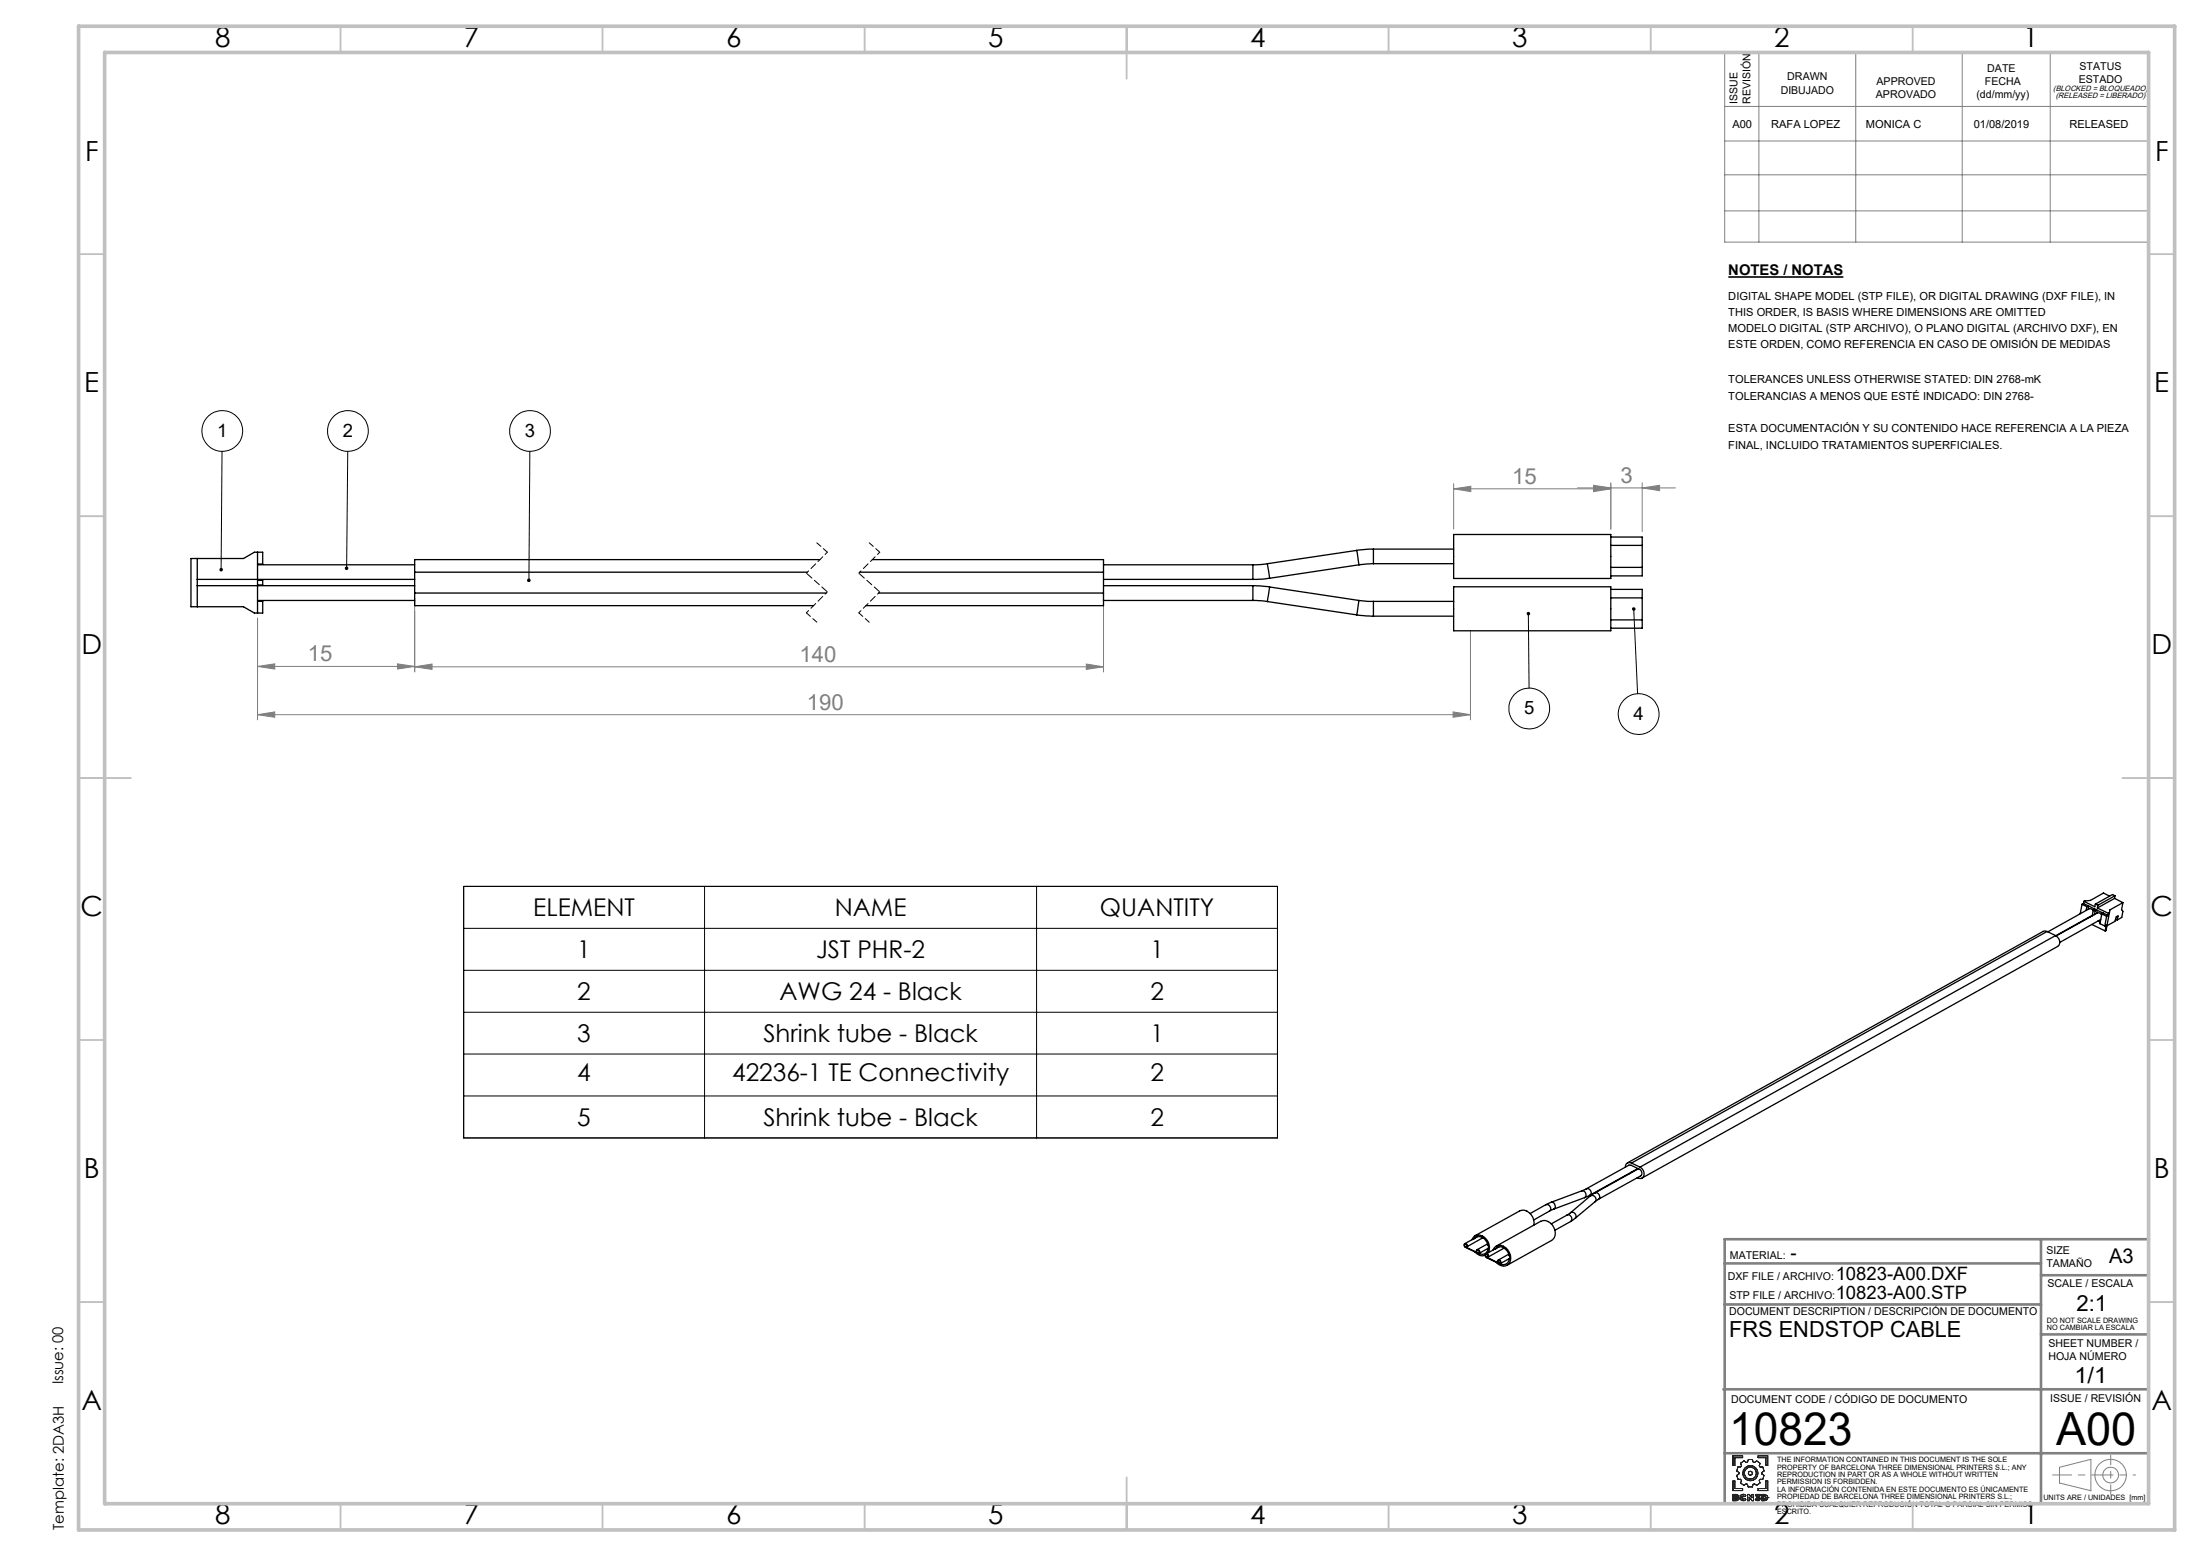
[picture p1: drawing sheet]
<svg xmlns="http://www.w3.org/2000/svg" width="420mm" height="297mm" viewBox="0 0 420 297" stroke-linecap="round" stroke-linejoin="round" font-family="sans-serif">
<path d="M329.8 52.9h22" fill="none" stroke="#000" stroke-width=".32"/>
<g fill="none" stroke="#000" stroke-width=".19">
<path d="M42.4 86.1l-.2 22.6M66.4 86.1l-.3 22.4M101.1 86.1l-.2 24.7M291.6 117.1l.2 14.2M311.7 116.2l.8 16.2M88.5 169.2h155.3v48h-155.3zM88.5 177.2h155.3M134.4 169.2v48M197.8 169.2v48M88.5 185.2h155.3M88.5 193.2h155.3M88.5 201.2h155.3"/>
<path d="M88.5 209.2h155.3"/>
<circle cx="42.4" cy="82.3" r="3.9"/>
<circle cx="66.4" cy="82.3" r="3.9"/>
<circle cx="101.1" cy="82.3" r="3.9"/>
<circle cx="291.8" cy="135.2" r="3.9"/>
<circle cx="312.7" cy="136.3" r="3.9"/>
</g>
<g fill="none" stroke="#191924" stroke-width=".19">
<path d="M330.7 277.9h1.8v.3h-1.5v1.5h-.3zM332.1 279.3l.7-.5 .4 .3 .3-.1 .1-.4h.8l.1 .4 .3 .1 .4-.3 .7 .5-.2 .5 .2 .2h.5l.2 .8-.4 .3v.2l.4 .3-.2 .8h-.5l-.2 .2 .1 .5-.6 .4-.4-.3-.3 .1-.1 .5h-.8l-.2-.5-.2-.1-.4 .3-.7-.4 .2-.5-.2-.2h-.5l-.2-.8 .4-.3v-.2l-.4-.3 .2-.8h.5l.2-.2zM335.5 277.9h1.8v1.8h-.3v-1.5h-1.5zM330.7 282.7h.3v1.4h1.5v.4h-1.8zM331 285.5l.4 .1-.4 .1zM331 286l.4 .1-.4 .1zM331.3 285.3l.3 .1 .1 .1M331.3 285.3h.2l.2 .2M331.3 285.3h-.6v1.2l.9-.1 .2-.3M331.4 285.6h.1M331.4 286.1h.1M331.7 285.5l-.2 .3 .3 .3"/>
<path d="M331.7 285.5h.1M331.8 286.1h.1M332 285.9l.2 .3 .4 .3 .6-.3M332 285.9l.1 .3 .2 .2a.69 .69 0 0 0 .9-.2M332 285.9h.1M332.4 285.9l.1 .2 .2 .1 .2-.2M332.4 285.9l.1 .2 .4-.1M332.4 285.9h.1M332.9 285.7l-.2-.2-.3 .1v.3M332.9 285.7l-.4-.1-.1 .3M332.9 286l.3 .2M333.2 285.5l-.5-.3-.5 .2-.2 .5"/>
<path d="M333.2 285.5a.67 .67 0 0 0-1.1 0l-.1 .4M333.2 285.5l-.3 .2M333.5 285.3h.3l.5 .6v-.6h.3v1.2h-.3l-.5-.7v.7h-.3zM335.1 286l.3 .2 .2-.1-.2 .1zM335.1 286l-.2 .2M335.5 284.1h1.5v-1.4h.3v1.8h-1.8zM335.6 286.1l-.4-.2v-.2l.3-.2h-.5v-.2h.8v.2l-.2 .2 .3 .4M335.6 286.1h.1M335.9 286.1l-.2 .3-.3 .1-.5-.3M335.9 286.1l-.2 .3-.4 .1-.4-.3M335.9 286.1h.1M336.2 285.3h.5l.5 .2 .2 .4-.3 .4-.9 .2z"/>
<path d="M336.6 285.5l.3 .1v.5h-.3zM337 285.9h.1M337.4 285.9h.1"/>
<circle cx="334" cy="281.2" r=".39"/>
<circle cx="334" cy="281.2" r="1.45"/>
<circle cx="334" cy="281.2" r="1.14"/>
</g>
<g fill="none" stroke="#808080" stroke-width=".19">
<path d="M329.1 10h80.9v36.2h-80.9zM335.6 10v36.2M354.1 10v36.2M374.4 10v36.2M391.2 10v36.2M329.1 20.3h80.9M329.1 26.9h80.9M329.1 33.4h80.9M329.1 40.2h80.9M277.4 93.3l3.3-.5v1zM277.4 92.3v8.7M277.4 93.3h30"/>
<path d="M301 93.1h18.7M304.1 92.8l3.3 .5-3.3 .5zM304.1 92.6l3.3 .5-3.3 .6zM307.4 92.1v8.9M313.4 93.1l3.3-.5v1.1zM313.4 92.1v9.4M49.1 118v19.4M79.1 114.2v14.1M210.6 114.2v14.1M49.1 136.4l3.3-.5v1zM49.1 127.2l3.3-.5v1zM49.1 136.4h231.5"/>
<path d="M49.1 127.2h30M75.8 126.7l3.3 .5-3.3 .5zM79.1 127.3l3.3-.6v1.1zM79.1 127.3h131.5M207.3 126.7l3.3 .6-3.3 .5zM277.3 135.9l3.3 .5-3.3 .5zM280.6 120.4v17M393 280.1l6-1.6v6l-6-1.4z"/>
<circle cx="402.7" cy="281.6" r="3"/>
<circle cx="402.8" cy="281.5" r="1.49"/>
</g>
<path d="M153.9 117l2 1.8M155.9 103.6l2 1.8M163.9 117l2 1.8M165.9 103.6l2 1.8" fill="none" stroke="#000" stroke-width=".19" stroke-dasharray="1.3 .6" stroke-dashoffset=".2"/>
<path d="M157.9 105.4l-4 4M157.9 113l-4 4M167.9 105.4l-4 4M167.9 113l-4 4" fill="none" stroke="#000" stroke-width=".19" stroke-dasharray="1.3 .6" stroke-dashoffset=".7"/>
<path d="M153.9 109.4l4 3.6M163.9 109.4l4 3.6" fill="none" stroke="#000" stroke-width=".19" stroke-dasharray="1.3 .6" stroke-dashoffset="-.1"/>
<path d="M391.7 281.5h11.1" fill="none" stroke="#808080" stroke-width=".19" stroke-dasharray="15.2 1.3 1.3 1.3" stroke-dashoffset="11.6"/>
<path d="M402.8 281.5h4.7" fill="none" stroke="#808080" stroke-width=".19" stroke-dasharray="15.2 1.3 1.3 1.3" stroke-dashoffset="14.8"/>
<path d="M402.8 277.8v7.4" fill="none" stroke="#808080" stroke-width=".19" stroke-dasharray="15.2 1.3 1.3 1.3" stroke-dashoffset="13.4"/>
<path d="M329.1 236.5h80.9v50.5h-80.9zM389.5 236.5v50.5M329.1 249h60.4M329.1 241.2h60.4M389.5 243.4h20.5M389.5 254.7h20.5M328.9 265.2h81.1M329.1 277.4h80.9" fill="none" stroke="#808080" stroke-width=".5"/>
<g fill="none" stroke="#c0c0c0" stroke-width=".35">
<path d="M65 5v5M115 5v5M165 5v5M215 5v10M265 5v5M315 5v5M365 5v5M15 48.5h5M410 48.5h5M15 98.5h5M410 98.5h5M15 148.5h10"/>
<path d="M405 148.5h10M15 198.5h5M410 198.5h5M15 248.5h5M410 248.5h5M65 287v5M115 287v5M165 287v5M215 282v10M265 287v5M315 287v5M365 287v5"/>
</g>
<path d="M15 5h400v287h-400zM20 10h390v277h-390z" fill="none" stroke="#c0c0c0" stroke-width=".7"/>
<path d="M41.9 108.5a.34 .34 0 0 0 0 .4 .34 .34 0 0 0 .3 .2v-.4v.4a.34 .34 0 0 0 .3-.5 .34 .34 0 0 0-.6-.1zM65.9 108.3v.4l.2 .1v-.3v.3a.35 .35 0 0 0 .4-.5 .35 .35 0 0 0-.6 0zM100.7 110.5a.35 .35 0 0 0-.1 .4 .35 .35 0 0 0 .3 .2v-.3v.3a.35 .35 0 0 0 .3-.4 .35 .35 0 0 0-.5-.2zM311.5 116a.34 .34 0 0 0 0 .5 .34 .34 0 0 0 .5-.1 .34 .34 0 0 0-.3-.5v.3v-.3zM291.4 116.9a.34 .34 0 0 0 .1 .5 .34 .34 0 0 0 .5-.2 .34 .34 0 0 0-.4-.4v.3v-.3z" fill="#000"/>
<g fill="#808080">
<path d="M313.4 93.1l3.3-.5v1.1zM304.1 92.6l3.3 .5-3.3 .6z"/>
<path d="M277.4 93.3l3.3-.5v1zM304.1 92.8l3.3 .5-3.3 .5zM79.1 127.3l3.3-.6v1.1zM207.3 126.7l3.3 .6-3.3 .5z"/>
<path d="M49.1 136.4l3.3-.5v1zM277.3 135.9l3.3 .5-3.3 .5zM49.1 127.2l3.3-.5v1zM75.8 126.7l3.3 .5-3.3 .5z"/>
</g>
<g fill="none" stroke="#000" stroke-width=".25">
<path d="M37.6 111.8h41.5M37.6 110.6h41.5M37.6 106.6v9.2M49.1 114.6h30M49.1 107.8h30M49.1 105.4v11.6M49.1 107.7h1v-2.3h-1.6l-2 1.2h-10.1v9.2h10.1l2 1.2h1.6v-2.2h-1M49.1 110.8h1v.9h-1M79.1 113.2v2.4h76.2M79.1 113.2h78.6M79.1 109.2h75M79.1 109.2v4"/>
<path d="M156.5 106.8h-77.4v2.4M164.1 109.2h46.5M166.5 106.8h44.1v2.4M167.6 113.2h43M210.6 113.2v2.4h-45.4M210.6 111.8h28.5M210.6 114.6h28.5M210.6 107.8h28.5M210.6 110.6h28.5M210.6 109.2v4M239.1 114.6l2.8 .2M239.1 111.8l3.2 .2"/>
<path d="M239.1 111.8v2.8M239.1 107.8v2.8M241.9 107.6l-2.8 .2M241.9 107.6l.4 2.8M241.9 114.8l17 2.6M242.3 110.4l-3.2 .2M242.3 112l-.4 2.8M242.3 112l17 2.6M258.9 117.4l3.2 .2M258.9 105.1l.4 2.7M258.9 105.1l-17 2.5M259.3 114.6l2.8 .2"/>
<path d="M259.3 114.6l-.4 2.8M259.3 107.8l-17 2.6M262.1 107.6l-2.8 .2M262.1 104.8l-3.2 .3M262.1 114.8v2.8M262.1 104.8v2.8M262.1 114.8h15.3M262.1 117.6h15.3M262.1 104.8h15.3M262.1 107.6h15.3M277.4 112h30v8.4h-30zM277.4 102h30v8.4h-30z"/>
<path d="M307.4 112.5h6v1.6M307.4 102.5h6v1.6M307.4 114.1h6M307.4 118.3h6M307.4 104.1h6M307.4 108.3h6M313.4 118.3v1.6h-6M313.4 108.3v1.6h-6M313.4 104.1v4.2M313.4 114.1v4.2M390.6 177.8h-.7l-79.3 44.2M390.6 177.8l-79.3 44.2"/>
<path d="M390.6 177.8l1.7 .8M392.3 178.6a1.26 1.26 0 0 1 .3 2.1l-79.3 44.2M392.3 178.6l-79.4 44.2M397.3 172.6l-.4 1.8M397.3 172.6l.9 .5M397.5 175.7h.1M397.6 172.5l.9 .4M397.6 172.5l-.3 .1M397.7 172l-.1 .5M397.7 172l2 1.1 .1-.5M398.2 173.1l-.1 .7M398.5 172.9l1.2 .6"/>
<path d="M398.5 172.9l-.3 .2M398.6 173l-.1 .6M398.7 175l.1 .1M398.8 175h.1M399.2 176.5l2.5 1.2M399.2 174.7l-6.9 3.9M399.4 173.8a.63 .63 0 0 0-.8-.3l-7.8 4.4M399.5 173.7l.3 .1M399.5 173.7l-.3 1.1M399.7 173.5l.4 .2M399.7 173.5l-.2 .2M399.8 173.8l-.1 .8"/>
<path d="M399.8 172.6l.5 .2M400.1 173.7l1.3 .6M400.1 173.7l-.3 .1M400.2 173.7l-.1 .6M400.2 173.3l2.1 1M400.3 172.8l-.1 .5M400.3 175.8l.5 .2M400.4 175.8l.4 .1M400.9 175.5l-7.8 4.4M401 174.7a.61 .61 0 0 0-.8-.4l-7.8 4.3M401.1 174.4l.9 .5M401.1 174.4l-.4 1.9 .9 .4"/>
<path d="M401.4 174.3l.9 .4M401.4 174.3l-.3 .1M401.6 176.7l.3-.1-.2 1.1M402 174.9l-.4 1.8M402.3 174.7l-.3 .2M402.3 174.3v.4M402.5 174.2l-.2 .1M402.6 171.1l-1.2-.6-2.5 1.4-1.2 .1M403.5 171.5l-3.3 1.8M403.5 171.5l1.6 .8M403.6 171l-.5-.3-3.3 1.9M403.6 171l-3.3 1.8"/>
<path d="M403.6 171l-.1 .5M403.7 175.4l.3 .2M404 175.6l.2-.8-.4 .2-.2 .9-1.5 .8M405.1 172.3l-2.5 1.4-.7 3.9-.2 .1M405.1 172.3l-.3 1.3 .3 .4-.2 1.1-.9 .5M279.6 238l2.4 1.1M279.9 237.9v-.3a.25 .25 0 0 0-.4-.1 .25 .25 0 0 0 .1 .4v.1M279.9 237.9h.1M279.9 237.8l-.3 .2M280 237.9a.36 .36 0 0 0-.2-.5 .36 .36 0 0 0-.4 .3l.1 .3 2.5 1.2a.33 .33 0 0 0 .3-.5 .33 .33 0 0 0-.6 0l.1 .1M280.9 236.6a1.38 1.38 0 0 1 2.4-.4 2.44 2.44 0 0 1 .7 2.9M281.3 236.4a1.52 1.52 0 0 1 2.5 .8l.3 .7-.1 .4"/>
<path d="M281.3 236.4l-1.8 1M281.4 239a1.72 1.72 0 0 0 2 .6M281.8 238.8a.26 .26 0 0 1 .4 0 .26 .26 0 0 1-.2 .3M282 236l-.7 .4M282.1 238.6l-.3 .2M282.3 239l-.3 .1M283 236.3l-3 1.6M283.7 240l2.3 1.1M283.9 237.4l-2.1 1.1M284 238.3a1.17 1.17 0 0 1-1.8 1M284 239.8a.26 .26 0 0 0-.2-.3 .26 .26 0 0 0-.3 .2l.2 .3M284 238.3l-1.8 1"/>
<path d="M284 239.8l.1 .1M284 239.8l-.3 .2M284.1 239.9a.36 .36 0 0 0-.2-.5 .36 .36 0 0 0-.5 .2l.3 .5 2.3 1.1a.35 .35 0 0 0 .4-.5 .35 .35 0 0 0-.6-.1l.1 .1M284.9 238.6a1.42 1.42 0 0 1 2.4-.4 2.23 2.23 0 0 1 .4 3.2 1.71 1.71 0 0 1-2.2-.5M285.4 238.4a1.37 1.37 0 0 1 2.2 .4l.5 1.1-.1 .3M285.4 238.4l-1.8 1M285.5 237.8l8.5-4.7a2.23 2.23 0 0 1 2.3 .8 2.23 2.23 0 0 1 .2 2.4l-.4 .5-8.5 4.7M286.1 238l-.7 .4M287 238.2l-2.9 1.7M287.9 239.4l-2 1.1M292.7 233.9a2.4 2.4 0 0 0-2.3-2.9l-8.9 4.9M295 229.9a.73 .73 0 0 1 .8 .4 .73 .73 0 0 1-.1 .9"/>
<path d="M295 229.9l-3 1.7M295.7 231.2l-3 1.7M296 229.5l-1 .4M296 229.5a.76 .76 0 0 1 .7 .5 .76 .76 0 0 1-.2 .8M296.5 230.8l-.8 .4M299 231.9a.73 .73 0 0 1 .8 .4 .73 .73 0 0 1-.1 .8M299 231.9l-3 1.7M299.7 231.5l-.7 .4M299.7 231.5a.7 .7 0 0 1 .9 .2 .7 .7 0 0 1 0 .8M299.7 233.1l-3 1.7M300.6 232.5l-.9 .6M301.9 227.3a.74 .74 0 0 1 .7 .5 .74 .74 0 0 1-.2 .8"/>
<path d="M301.9 227.3l-5.9 2.2M302.4 228.6l-5.9 2.2M302.7 226.9l-.8 .4M302.7 226.9l8.1-4.5h.5l1.6 .8a.78 .78 0 0 1 .2 1.2l-8.1 4.5M302.7 226.9a.73 .73 0 0 1 .8 .4 .73 .73 0 0 1-.1 .8M303.4 228.1l-1 .5M303.5 228.3a.73 .73 0 0 1 .9 .1 .73 .73 0 0 1 0 1M303.5 228.3l-3.8 3.2M304.3 227.7l-.8 .6M304.3 227.7a.7 .7 0 0 1 .9 .3 .7 .7 0 0 1-.2 .9M304.4 229.4l-3.8 3.1M305 228.9l-.6 .5"/>
<path d="M310.8 224h.1M311.3 223.8h.1M311.3 222a.77 .77 0 0 0-.8 0 .77 .77 0 0 0-.3 .8M311.3 222l1.6 .8M312.5 223.1l-9.1 5M312.6 223.1l-8.3 4.6M312.9 222.8a1.27 1.27 0 0 1 .4 2.1l-.4 .1-.5-.2M285.9 240.7a.25 .25 0 0 1 .4 .1 .25 .25 0 0 1-.3 .3M286.1 240.6l-.2 .1M286.3 240.9l-.3 .2M288 240.2a1.15 1.15 0 0 1-1.8 1M288 240.2l-1.7 1"/>
</g>
<g font-size="8.7">
<text x="330" y="275.9">10823</text>
<text x="392.3" y="275.9">A00</text>
</g>
<g font-size="5.3">
<text x="41" y="8.9">8</text>
<text x="88.5" y="8.9">7</text>
<text x="138.5" y="8.9">6</text>
<text x="188.5" y="8.9">5</text>
<text x="238.5" y="8.9">4</text>
<text x="288.5" y="8.9">3</text>
<text x="338.5" y="8.9">2</text>
<text x="386" y="8.9">1</text>
<text x="16.2" y="30.7">F</text>
<text x="411.2" y="30.7">F</text>
<text x="16.1" y="74.9">E</text>
<text x="411.1" y="74.9">E</text>
<text x="15.5" y="124.9">D</text>
<text x="410.5" y="124.9">D</text>
<text x="15.4" y="174.9">C</text>
<text x="410.4" y="174.9">C</text>
<text x="16" y="224.9">B</text>
<text x="411" y="224.9">B</text>
<text x="15.5" y="269.2">A</text>
<text x="410.5" y="269.2">A</text>
<text x="41" y="290.9">8</text>
<text x="88.5" y="290.9">7</text>
<text x="138.5" y="290.9">6</text>
<text x="188.5" y="290.9">5</text>
<text x="238.5" y="290.9">4</text>
<text x="288.5" y="290.9">3</text>
<text x="338.5" y="290.9">2</text>
<text x="386" y="290.9">1</text>
</g>
<g font-size="4.7">
<text x="101.8" y="174.9">ELEMENT</text>
<text x="159.3" y="174.9">NAME</text>
<text x="209.9" y="174.9">QUANTITY</text>
<text x="110.2" y="182.9">1</text>
<text x="155.7" y="182.9">JST PHR-2</text>
<text x="219.5" y="182.9">1</text>
<text x="110.2" y="190.9">2</text>
<text x="148.8" y="190.9">AWG 24 - Black</text>
<text x="219.5" y="190.9">2</text>
<text x="110.2" y="198.9">3</text>
<text x="145.7" y="198.9">Shrink tube - Black</text>
<text x="219.5" y="198.9">1</text>
<text x="110.2" y="206.4">4</text>
<text x="139.7" y="206.4">42236-1 TE Connectivity</text>
<text x="219.5" y="206.4">2</text>
<text x="110.2" y="214.9">5</text>
<text x="145.7" y="214.9">Shrink tube - Black</text>
<text x="219.5" y="214.9">2</text>
</g>
<g font-size="4.2" fill="#808080">
<text x="288.6" y="92.3">15</text>
<text x="309.2" y="92.2">3</text>
<text x="58.8" y="126.2">15</text>
<text x="152.6" y="126.3">140</text>
<text x="153.9" y="135.4">190</text>
</g>
<g font-size="4.2">
<text x="396.2" y="250.3">2:1</text>
<text x="330" y="255.2">FRS ENDSTOP CABLE</text>
<text x="395.8" y="264">1/1</text>
</g>
<text font-size="3.9" x="402.5" y="241.1">A3</text>
<g font-size="3.5">
<text x="41.5" y="83.4">1</text>
<text x="65.4" y="83.4">2</text>
<text x="100.2" y="83.4">3</text>
<text x="290.8" y="136.4">5</text>
<text x="311.7" y="137.4">4</text>
<text x="341.7" y="240.4">-</text>
<text x="350.3" y="244.3">10823-A00.DXF</text>
<text x="350.3" y="247.9">10823-A00.STP</text>
</g>
<g font-size="2.8">
<text x="329.8" y="52.6">NOTES / NOTAS</text>
<text x="12.1" y="264.2" transform="rotate(-90 12.1 264.2)">Issue: 00</text>
<text x="12.2" y="292" transform="rotate(-90 12.2 292)">Template: 2DA3H</text>
</g>
<g font-size="2.1">
<text x="339.8" y="17.9">DIBUJADO</text>
<text x="341.1" y="15.4">DRAWN</text>
<text x="358.1" y="16.3">APPROVED</text>
<text x="378.8" y="16.3">FECHA</text>
<text x="379.2" y="13.8">DATE</text>
<text x="396.7" y="15.8">ESTADO</text>
<text x="396.8" y="13.3">STATUS</text>
<text x="331.5" y="19.8" transform="rotate(-90 331.5 19.8)">ISSUE</text>
<text x="334" y="19.8" transform="rotate(-90 334 19.8)">REVISIÓN</text>
<text x="357.9" y="18.8">APROVADO</text>
<text x="377.1" y="18.8">(dd/mm/yy)</text>
<text x="330.6" y="24.3">A00</text>
<text x="338" y="24.3">RAFA LOPEZ</text>
<text x="356.1" y="24.3">MONICA C</text>
<text x="376.6" y="24.3">01/08/2019</text>
<text x="394.9" y="24.3">RELEASED</text>
<text x="329.8" y="57.2">DIGITAL SHAPE MODEL (STP FILE), OR DIGITAL DRAWING (DXF FILE), IN</text>
<text x="329.8" y="60.3">THIS ORDER, IS BASIS WHERE DIMENSIONS ARE OMITTED</text>
<text x="329.8" y="63.4">MODELO DIGITAL (STP ARCHIVO), O PLANO DIGITAL (ARCHIVO DXF), EN</text>
<text x="329.8" y="66.5">ESTE ORDEN, COMO REFERENCIA EN CASO DE OMISIÓN DE MEDIDAS</text>
<text x="329.8" y="73.2">TOLERANCES UNLESS OTHERWISE STATED: DIN 2768-mK</text>
<text x="329.8" y="76.3">TOLERANCIAS A MENOS QUE ESTÉ INDICADO: DIN 2768-</text>
<text x="329.8" y="82.5">ESTA DOCUMENTACIÓN Y SU CONTENIDO HACE REFERENCIA A LA PIEZA</text>
<text x="329.8" y="85.7">FINAL, INCLUIDO TRATAMIENTOS SUPERFICIALES.</text>
<text x="390.5" y="239.4">SIZE</text>
<text x="329.7" y="244.3">DXF FILE / ARCHIVO:</text>
<text x="330.1" y="240.4">MATERIAL:</text>
<text x="390.5" y="241.9">TAMAÑO</text>
<text x="390.7" y="245.6">SCALE / ESCALA</text>
<text x="330" y="251">DOCUMENT DESCRIPTION / DESCRIPCIÓN DE DOCUMENTO</text>
<text x="330" y="247.9">STP FILE / ARCHIVO:</text>
<text x="390.9" y="257.1">SHEET NUMBER /</text>
<text x="390.9" y="259.6">HOJA NÚMERO</text>
<text x="330.3" y="267.7">DOCUMENT CODE / CÓDIGO DE DOCUMENTO</text>
<text x="391.2" y="267.5">ISSUE / REVISIÓN</text>
</g>
<g font-size="1.5">
<text x="391.8" y="17.4">(BLOCKED = BLOQUEADO)</text>
<text x="392.3" y="18.8">(RELEASED = LIBERADO)</text>
</g>
<g font-size="1.4">
<text x="390.6" y="252.5">DO NOT SCALE DRAWING</text>
<text x="390.6" y="253.9">NO CAMBIAR LA ESCALA</text>
<text x="339.1" y="279.1">THE INFORMATION CONTAINED IN THIS DOCUMENT IS THE SOLE</text>
<text x="339.1" y="280.5">PROPERTY OF BARCELONA THREE DIMENSIONAL PRINTERS S.L.; ANY</text>
<text x="339.1" y="281.9">REPRODUCTION IN PART OR AS A WHOLE WITHOUT WRITTEN</text>
<text x="339.1" y="283.3">PERMISSION IS FORBIDDEN.</text>
<text x="339.1" y="284.7">LA INFORMACIÓN CONTENIDA EN ESTE DOCUMENTO ES ÚNICAMENTE</text>
<text x="339.1" y="286.1">PROPIEDAD DE BARCELONA THREE DIMENSIONAL PRINTERS S.L.;</text>
<text x="339.1" y="287.6">PROHIBIDA CUALQUIER REPRODUCIÓN TOTAL O PARCIAL SIN PERMISO</text>
<text x="389.9" y="286.3">UNITS ARE / UNIDADES [mm]</text>
<text x="339.1" y="289">ESCRITO.</text>
</g>
</svg>
